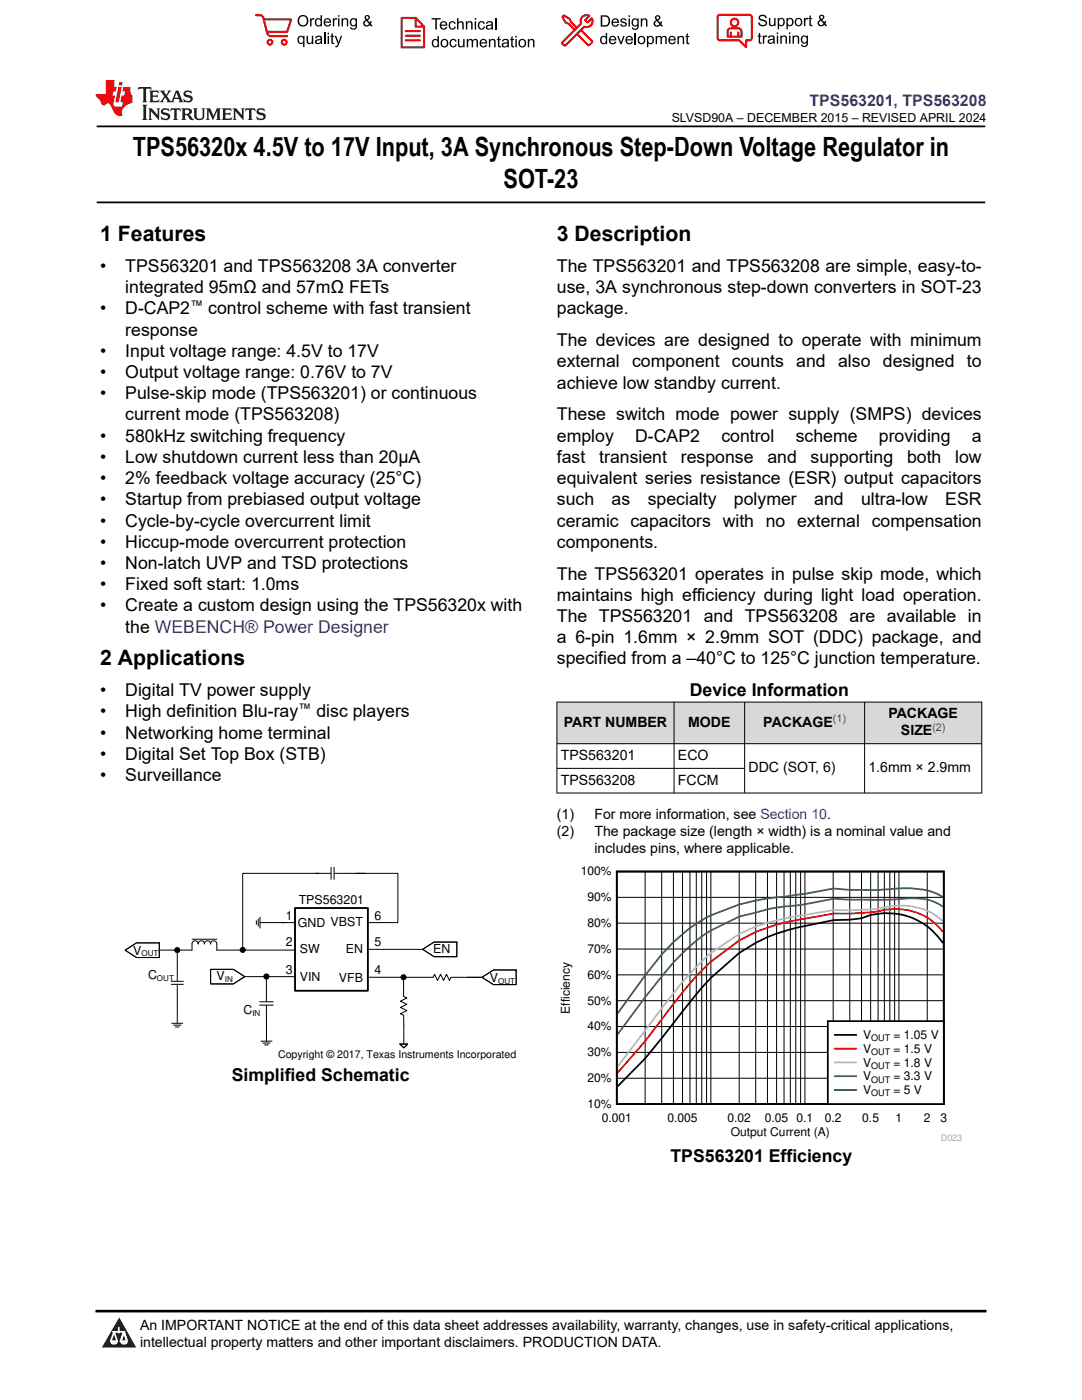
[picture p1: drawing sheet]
<svg xmlns="http://www.w3.org/2000/svg" width="216mm" height="279mm" viewBox="0 0 216 279" stroke-linecap="round" stroke-linejoin="round" font-family="sans-serif">
<path d="M19.3 25.2h177.3M19.3 40.4h177.3" fill="none" stroke="#000" stroke-width=".35"/>
<g fill="#d8d8d8">
<path d="M111.1 140.1h84.8v8.3h-84.8z" fill-rule="evenodd"/>
<path d="M111.2 140.2h23.2v8.2h-23.2z" fill-rule="evenodd"/>
<path d="M134.6 140.2h13.9v8.2h-13.9z" fill-rule="evenodd"/>
<path d="M148.6 140.2h23.9v8.2h-23.9z" fill-rule="evenodd"/>
<path d="M172.6 140.2h23.2v8.2h-23.2z" fill-rule="evenodd"/>
</g>
<g fill="none" stroke="#000" stroke-width=".2">
<path d="M111.1 140.1h84.9M111.1 148.4h84.9M111.1 153.3h37.5M111.1 158.3h84.9M111.1 140.1v18.2M134.5 140.1v18.2M148.6 140.1v18.2M172.5 140.1v18.2M195.9 140.1v18.2M69.9 174.3h3M35.4 189.6h2.9M43.3 189.6h15.6"/>
<path d="M48.8 194.9h10.1M58.9 181.2h14.5v16.5h-14.5zM80.5 198.9l.7 .3-1.3 .6 1.3 .6-1.3 .7 1.3 .6-1.3 .6 .6 .3M96.2 195l-6.2 .1-.3 .6-.6-1.3-.6 1.3-.6-1.3-.6 1.3-.6-1.3-.3 .7"/>
</g>
<path d="M58.9 181.2h14.5v16.5h-14.5z" fill="none" stroke="#000" stroke-width=".35"/>
<path d="M79.8 208.4h1.5l-.7 .7z" fill="#fff"/>
<g fill="none" stroke="#000" stroke-width=".2">
<path d="M62.9 174.3h3.2M63.6 174.3h-15.2v15.3M66.1 173.1v2.4M66.7 173.1v2.4M66.8 174.3h3.1M71 174.3h8.4v9.8h-5.9M31.9 189.6h3.5v6.1M34.2 196.4h2.4M34.2 195.8h2.4M35.4 196.4v7.7M38.3 189.6v-1.2a.62 .62 0 0 1 .6-.6 .62 .62 0 0 1 .7 .6 .62 .62 0 0 1 .6-.6 .62 .62 0 0 1 .6 .6 .62 .62 0 0 1 .6-.6 .62 .62 0 0 1 .6 .6 .62 .62 0 0 1 .6-.6 .62 .62 0 0 1 .7 .6v1.2M51.2 183.8v.7"/>
<path d="M51.5 183.4v1.5M51.8 199.9h2.7M51.9 183v2.2M51.9 184.1h7M53.2 194.9v4.9M73.5 195h12.9M73.5 189.5h10.8M80.5 195v3.9M93.2 195h3M34.3 204.2h2.2M34.6 204.6h1.5M35 205h.7"/>
<path d="M51.8 200.6h2.7M52.1 207.8h2.2M52.4 208.2h1.5M52.8 208.5h.7M53.2 200.6v7.2M79.8 208.4h1.5l-.7 .7zM80.5 202.6l.1 5.8"/>
</g>
<g fill="#000">
<circle cx="35.4" cy="189.6" r=".61"/>
<circle cx="48.4" cy="189.6" r=".61"/>
<circle cx="53.2" cy="194.9" r=".61"/>
<circle cx="80.5" cy="195" r=".61"/>
</g>
<path d="M25 189.6l2.2-1.4h4.6v2.9h-4.6z" fill-rule="evenodd" fill="#fff"/>
<path d="M25 189.6l2.2-1.4h4.6v2.9h-4.6z" fill="none" stroke="#000" stroke-width=".2"/>
<path d="M96.2 195l2.3-1.4h4.5v2.9h-4.5z" fill-rule="evenodd" fill="#fff"/>
<path d="M96.2 195l2.3-1.4h4.5v2.9h-4.5z" fill="none" stroke="#000" stroke-width=".2"/>
<path d="M84.3 189.5l2.3-1.5h4.6v2.9h-4.6z" fill-rule="evenodd" fill="#fff"/>
<path d="M84.3 189.5l2.3-1.5h4.6v2.9h-4.6z" fill="none" stroke="#000" stroke-width=".2"/>
<path d="M42 193.5h4.6l2.2 1.4-2.2 1.5h-4.6z" fill-rule="evenodd" fill="#fff"/>
<path d="M38.3 187.4h5M42 193.5h4.6l2.2 1.4-2.2 1.5h-4.6z" fill="none" stroke="#000" stroke-width=".2"/>
<path d="M111.9 173h80.1v54.7h-80.1z" fill-rule="evenodd" fill="#fff"/>
<path d="M123.1 173.9h65.2v46.4h-65.2zM188.1 188.2a13.3 13.3 0 0 0-14.4-5.6l-1.8 .7-2.3 .2-3.3 .1-5.7 1.2a34.5 34.5 0 0 0-13.1 5.4l-5.7 5-1.8 1.9-11.3 14.2-5.5 5.5" fill="none" stroke="#000" stroke-width=".35"/>
<g fill="none" stroke="#000" stroke-width=".2">
<path d="M123.1 179.1h65.2M128.7 173.9v46.4M132 173.9v46.4M134.4 173.9v46.4M136.2 173.9v46.4M137.7 173.9v46.4M138.9 173.9v46.4M140 173.9v46.4M141 173.9v46.4M141.8 173.9v46.4M147.5 173.9v46.4M150.8 173.9v46.4"/>
<path d="M153.1 173.9v46.4M155 173.9v46.4M156.4 173.9v46.4M157.7 173.9v46.4M158.8 173.9v46.4M159.8 173.9v46.4M160.6 173.9v46.4M166.3 173.9v46.4M169.6 173.9v46.4M171.9 173.9v46.4M173.7 173.9v46.4M175.2 173.9v46.4"/>
<path d="M176.5 173.9v46.4M177.6 173.9v46.4M178.5 173.9v46.4M179.4 173.9v46.4M185 173.9v46.4M123.1 199.7h65.2M123.1 194.6h65.2M123.1 189.4h65.2M123.1 184.2h65.2M123.1 215.2h65.2M123.1 210h65.2M123.1 204.9h65.2"/>
</g>
<path d="M188.1 186a11.4 11.4 0 0 0-10.6-4.5l-1.1 .1a34 34 0 0 1-10.1 .7l-5.7 1a37.5 37.5 0 0 0-13.1 4.4l-5.7 4.2-1.8 1.8a78.3 78.3 0 0 0-8 9.8l-3.3 4.3-5.5 6.3" fill="none" stroke="#f00" stroke-width=".35"/>
<path d="M188.1 183.9a11.9 11.9 0 0 0-10.6-3l-1.1 .2a34.2 34.2 0 0 1-6.8 .6l-3.3-.1-5.7 1a43 43 0 0 0-13.1 3.8l-5.7 3.8-2.9 2.8a74.9 74.9 0 0 0-6.9 8.2l-8.8 11.7" fill="none" stroke="#b8b8b8" stroke-width=".35"/>
<path d="M188.1 181a10.1 10.1 0 0 0-7.3-1.7 102.2 102.2 0 0 1-14.5 .1l-5.7 1.1-2.9 .3a29.7 29.7 0 0 0-6.9 1.3l-3.3 .8-5.7 2.8-1.8 1.2a39.9 39.9 0 0 0-8 8l-3.3 4.1-5.5 7.4" fill="none" stroke="#295c75" stroke-width=".35"/>
<path d="M188.1 179.1a12.4 12.4 0 0 0-7.3-1.8h-1.5a57.2 57.2 0 0 1-13 0l-5.7 1.1-4.2 .6a39.3 39.3 0 0 0-16.4 4.7 38.3 38.3 0 0 0-11.3 11l-5.5 7.5" fill="none" stroke="#286b48" stroke-width=".35"/>
<path d="M165.2 203.8h23.1v16.5h-23.1z" fill-rule="evenodd" fill="#fff"/>
<path d="M165.2 203.8h23.1v16.5h-23.1zM166.6 206.5h4.2" fill="none" stroke="#000" stroke-width=".35"/>
<path d="M166.6 209.3h4.2" fill="none" stroke="#f00" stroke-width=".35"/>
<path d="M166.6 212h4.2" fill="none" stroke="#b8b8b8" stroke-width=".35"/>
<path d="M166.6 214.8h4.2" fill="none" stroke="#295c75" stroke-width=".35"/>
<path d="M166.6 217.5h4.2" fill="none" stroke="#286b48" stroke-width=".35"/>
<path d="M0 0h215.9v23.8h-215.9z" fill-rule="evenodd" fill="#fff"/>
<path d="M27.7 17.4l-.2 .6 .5-.3h.6v.1v2.2l-.2 .4h1l-.2-.4v-2.2v-.1h.5l.5 .3-.1-.6zM29.8 18.1l.2 .4v1.5l-.2 .4h1.9l.1-.6a1.08 1.08 0 0 1-1.3 .2v-.7h.6l.4 .2v-.6l-.4 .2h-.6v-.6l.2-.1a1 1 0 0 1 1 .2l-.1-.5zM31.8 18.1l1 1.1-1 1.2h.9l-.2-.2 .4-.7 .5 .7-.2 .2h1.6l-.2-.2 .1-.4h1l.1 .4-.1 .2h.9l-.2-.3-.8-2h-.5l-1 2.2-.8-1.1 .9-1.1h-.8l.2 .2-.5 .7-.3-.7 .1-.2zM35.2 18.5l.4 1h-.8zM36.8 18.2a.65 .65 0 0 0-.2 .7 .65 .65 0 0 0 .6 .5l.7 .2 .1 .2a.79 .79 0 0 1-.7 .4 .79 .79 0 0 1-.7-.5l.1 .7 .2-.1a.93 .93 0 0 0 1.1 .1 .93 .93 0 0 0 .4-1 1.46 1.46 0 0 0-1.2-.6l-.1-.3a1.09 1.09 0 0 1 1.2 .2l-.2-.6-.1 .1-.6-.2zM28.4 20.9l.2 .4v2.3l-.2 .3h1l-.2-.3v-2.3l.2-.4zM29.6 21.6l.2 .4v1.6l-.2 .3h.8l-.3-.3v-1.4l1.7 1.8v-2l.2-.4h-.8l.2 .2 .1 1.1-1.2-1.3zM32.3 21.8a.65 .65 0 0 0-.2 .7 .65 .65 0 0 0 .7 .4l.6 .2 .1 .2a.79 .79 0 0 1-.7 .4 .79 .79 0 0 1-.7-.5l.1 .7 .2-.1a.93 .93 0 0 0 1.1 .1 .93 .93 0 0 0 .4-.9 1.46 1.46 0 0 0-1.2-.6l-.1-.4a1.09 1.09 0 0 1 1.2 .2l-.2-.6-.1 .1-.6-.1zM34.1 21.6l-.1 .7a.63 .63 0 0 1 .7-.4l.1 1.7-.3 .3h1l-.2-.3v-1.7a.66 .66 0 0 1 .8 .4l-.1-.7zM36.2 21.6l.2 .4v1.6l-.2 .3h.9l-.2-.2v-.7h.5l.1 .2a.79 .79 0 0 0 1.2 .6l-1-.9a.61 .61 0 0 0 .6-.6 .61 .61 0 0 0-.5-.6zM36.9 21.9h.2a.47 .47 0 0 1 .5 .1 .47 .47 0 0 1 .1 .5l-.2 .2h-.6zM38.5 21.6l.2 .2a2.27 2.27 0 0 0 .4 2 1.04 1.04 0 0 0 1.7-.7v-1.3l.2-.2h-.8l.2 .4v1.1a.6 .6 0 0 1-.6 .6 .6 .6 0 0 1-.6-.6v-1.1l.3-.4zM41.1 21.6l.2 .4v1.6l-.2 .3h.7l-.2-.3v-1.5l.9 1.9 .8-1.9v1.5l-.2 .3h1l-.3-.3v-1.6l.3-.4h-.8l-.7 1.5-.7-1.5zM44.3 21.6l.2 .4v1.6l-.2 .3h1.9l.1-.5a1.09 1.09 0 0 1-1.3 .1v-.6h.6l.4 .1v-.6l-.4 .2h-.6v-.6l.2-.1a1.01 1.01 0 0 1 1 .3l-.1-.6zM46.4 21.6l.3 .4v1.6l-.3 .3h.8l-.2-.3v-1.4l1.6 1.8v-2l.2-.4h-.7l.2 .2v1.1l-1.2-1.3zM49 21.6l-.1 .7a.63 .63 0 0 1 .8-.4v1.7l-.3 .3h1l-.2-.3v-1.7a.66 .66 0 0 1 .8 .4l-.1-.7zM51.4 21.8a.65 .65 0 0 0-.2 .7 .65 .65 0 0 0 .6 .4l.6 .2 .2 .2a.79 .79 0 0 1-.8 .4 .79 .79 0 0 1-.6-.5l.1 .7 .2-.1a.93 .93 0 0 0 1 .1 .93 .93 0 0 0 .5-.9 1.46 1.46 0 0 0-1.3-.6l-.1-.4a1.09 1.09 0 0 1 1.3 .2l-.2-.6-.2 .1-.5-.1z" fill="#231f20"/>
<path d="M21.1 16v2.8h-2.1l.1 .3 .9 1a.95 .95 0 0 0 .9 .9 .59 .59 0 0 1 .6-.4 .59 .59 0 0 1 .5 .4l.4 .8a1.59 1.59 0 0 0 2.1 1.3 1.61 1.61 0 0 1 1-2.2l1-.4-.1-1.5a1.59 1.59 0 0 1-.4-1.6h-1.4l-.2 .9h.5l-.1 .8h-.5l-.2 1v.2l.4 .1-.2 .9h-.6a.73 .73 0 0 1-1.1-.7l.3-1.5h-.5l.2-.8h.5l.2-.9h-.5v-1.4zM23.6 17.4l-.6 3h.7l.6-3zM23.8 16.4l-.1 .7h.7l.1-.7z" fill="#ed1c24"/>
<g fill="#000">
<path d="M59.4 4.2a1.12 1.12 0 0 1 2.2 0 1.12 1.12 0 0 1-2.2 0zM59.9 3.5a.89 .89 0 0 0-.1 1.1 .89 .89 0 0 0 1.1 .4 .88 .88 0 0 0 .3-1.3 .88 .88 0 0 0-1.3-.2z" fill-rule="evenodd"/>
<path d="M59.5 7.3l.5-.2 .5 .3v-.3h.3v2.3h-.3v-.8a.74 .74 0 0 1-1 0 .74 .74 0 0 1-.1-1zM59.8 7.5a.57 .57 0 0 0-.2 .7 .57 .57 0 0 0 .8 .2 .57 .57 0 0 0 .1-.7 .57 .57 0 0 0-.7-.2z" fill-rule="evenodd"/>
<path d="M61.9 3.6h.2v.3l.2-.2 .3-.1 .2 .1-.1 .3a.36 .36 0 0 0-.5 0 .36 .36 0 0 0 0 .4v.9h-.3z" fill-rule="evenodd"/>
<path d="M61.2 7.1h.3v.9a.41 .41 0 0 0 .4 .6 .41 .41 0 0 0 .3-.6v-.9h.3v1.7h-.2v-.3a.58 .58 0 0 1-.7 .3 .58 .58 0 0 1-.4-.6z" fill-rule="evenodd"/>
<path d="M63 3.8l.5-.2 .5 .2v-.8h.2v2.3h-.2v-.2a.75 .75 0 0 1-1-.1 .75 .75 0 0 1-.1-1zM63.2 4a.57 .57 0 0 0-.1 .7 .57 .57 0 0 0 .8 .2 .57 .57 0 0 0 .1-.7 .57 .57 0 0 0-.8-.2z" fill-rule="evenodd"/>
<path d="M63 7.3a.74 .74 0 0 1 1-.1 .74 .74 0 0 1 .3 .9v.7h-.3v-.2a.57 .57 0 0 1-.8 .2 .57 .57 0 0 1-.2-.8l1-.3a.41 .41 0 0 0-.4-.4 .41 .41 0 0 0-.4 .4l-.3-.1zM63.2 8.2a.35 .35 0 0 0 .2 .5 .35 .35 0 0 0 .5-.3l.1-.4z" fill-rule="evenodd"/>
<path d="M65.4 6.5h.3v.3h-.3zM65.4 7.1h.3v1.7h-.3z" fill-rule="evenodd"/>
<path d="M64.8 3.8a.76 .76 0 0 1 .9-.1 .76 .76 0 0 1 .4 .8h-1.2a.47 .47 0 0 0 .3 .6 .47 .47 0 0 0 .6-.4l.3 .1a.82 .82 0 0 1-1.3 .3 .82 .82 0 0 1 0-1.3zM65 4l-.1 .3h.9l-.3-.4z" fill-rule="evenodd"/>
<path d="M66.4 3.6h.3v.3l.1-.2 .4-.1 .1 .1-.1 .3a.36 .36 0 0 0-.4 0 .36 .36 0 0 0-.1 .4v.9h-.3z" fill-rule="evenodd"/>
<path d="M66.1 6.7l.3-.1v.5h.3v.3h-.3v.9l.1 .2h.2v.3a.41 .41 0 0 1-.4-.1 .41 .41 0 0 1-.2-.4v-.9h-.2v-.3h.2z" fill-rule="evenodd"/>
<path d="M66.8 7.1h.3l.4 1.4 .5-1.4h.3l-.6 1.7a.57 .57 0 0 1-.8 .6v-.3a.37 .37 0 0 0 .5-.3z" fill-rule="evenodd"/>
<path d="M67.5 3h.2v.3h-.2zM67.5 3.6h.2v1.7h-.2z" fill-rule="evenodd"/>
<path d="M68.2 3.6h.2v.3a.58 .58 0 0 1 .7-.3 .58 .58 0 0 1 .4 .7v1h-.3v-1a.4 .4 0 0 0-.4-.5 .4 .4 0 0 0-.4 .6v.9h-.2z" fill-rule="evenodd"/>
<path d="M70 3.8l.5-.2 .5 .2v-.2h.2v1.5a.71 .71 0 0 1-.5 .8 .71 .71 0 0 1-.8-.5h.2a.46 .46 0 0 0 .6 .3 .46 .46 0 0 0 .3-.6 .78 .78 0 0 1-1.1-.2 .78 .78 0 0 1 .1-1.1zM70.2 4a.53 .53 0 0 0-.1 .8 .53 .53 0 0 0 .8 0 .54 .54 0 0 0 0-.7 .54 .54 0 0 0-.7-.1z" fill-rule="evenodd"/>
<path d="M72.9 3.1a.53 .53 0 0 1 .8 .1 .53 .53 0 0 1-.3 .8l.4 .5 .1-.3 .3 .1-.2 .5 .3 .3-.2 .2-.3-.3a.71 .71 0 0 1-1.2 .1 .71 .71 0 0 1 .4-1.1l-.3-.5zM73 3.5a.3 .3 0 0 0 .6 0 .3 .3 0 0 0-.6 0zM72.9 4.3a.45 .45 0 0 0 0 .7 .45 .45 0 0 0 .7-.2l-.5-.6z" fill-rule="evenodd"/>
<path d="M86.1 3.6h1.8v.3h-.7v2h-.3v-2h-.8z" fill-rule="evenodd"/>
<path d="M86.3 8l.5-.2 .5 .2v-.8h.3v2.2h-.3v-.2a.76 .76 0 0 1-1 0 .76 .76 0 0 1-.1-1zM86.6 8.1a.58 .58 0 0 0-.2 .8 .58 .58 0 0 0 .8 .2 .58 .58 0 0 0 .1-.8 .58 .58 0 0 0-.7-.2z" fill-rule="evenodd"/>
<path d="M88.2 7.9a.81 .81 0 0 1 1.1 .2 .81 .81 0 0 1-.2 1.1 .81 .81 0 0 1-1.1-.1l-.1-.8zM88.3 8.1a.57 .57 0 0 0 0 .9 .57 .57 0 0 0 .8 0 .57 .57 0 0 0 0-.8 .57 .57 0 0 0-.8-.1z" fill-rule="evenodd"/>
<path d="M88 4.4a.77 .77 0 0 1 .9-.1 .77 .77 0 0 1 .4 .8h-1.3a.48 .48 0 0 0 .4 .6 .48 .48 0 0 0 .6-.3h.3a.83 .83 0 0 1-1.3 .4 .83 .83 0 0 1 0-1.4zM88.2 4.6l-.2 .3h1l-.3-.4z" fill-rule="evenodd"/>
<path d="M89.7 4.4a.7 .7 0 0 1 1.2 .3l-.2 .1a.45 .45 0 0 0-.6-.3 .45 .45 0 0 0-.3 .6 .45 .45 0 0 0 .3 .6 .45 .45 0 0 0 .6-.4h.3a.76 .76 0 0 1-1.1 .6 .76 .76 0 0 1-.3-1.1z" fill-rule="evenodd"/>
<path d="M89.9 8a.7 .7 0 0 1 1.2 .3h-.3a.45 .45 0 0 0-.5-.3 .45 .45 0 0 0-.3 .6 .45 .45 0 0 0 .3 .6 .45 .45 0 0 0 .6-.4l.2 .1a.76 .76 0 0 1-1 .5 .76 .76 0 0 1-.4-1.1z" fill-rule="evenodd"/>
<path d="M91.2 3.6h.3v.8a.59 .59 0 0 1 .7-.2 .59 .59 0 0 1 .3 .7v1h-.2v-1a.4 .4 0 0 0-.5-.4 .4 .4 0 0 0-.3 .5v.9h-.3z" fill-rule="evenodd"/>
<path d="M91.4 7.8h.2v.9a.41 .41 0 0 0 .5 .5 .41 .41 0 0 0 .3-.5v-.9h.3v1.6h-.3v-.2a.58 .58 0 0 1-.7 .3 .58 .58 0 0 1-.3-.7z" fill-rule="evenodd"/>
<path d="M93 4.2h.2v.3a.59 .59 0 0 1 .7-.3 .59 .59 0 0 1 .4 .7v1h-.3v-1a.41 .41 0 0 0-.4-.5 .41 .41 0 0 0-.4 .6v.9h-.2z" fill-rule="evenodd"/>
<path d="M93.1 7.8h.3v.2a.56 .56 0 0 1 1 0 .54 .54 0 0 1 .6-.2 .54 .54 0 0 1 .4 .5v1.1h-.3v-1a.34 .34 0 0 0-.3-.4 .34 .34 0 0 0-.4 .3v1.1h-.3v-1a.38 .38 0 0 0-.5-.4 .38 .38 0 0 0-.2 .6v.8h-.3z" fill-rule="evenodd"/>
<path d="M94.7 3.6h.3v.3h-.3zM94.7 4.2h.3v1.7h-.3z" fill-rule="evenodd"/>
<path d="M95.5 4.4a.7 .7 0 0 1 1.3 .3l-.3 .1a.45 .45 0 0 0-.6-.3 .45 .45 0 0 0-.3 .6 .45 .45 0 0 0 .3 .6 .45 .45 0 0 0 .6-.4h.3a.76 .76 0 0 1-1.1 .6 .76 .76 0 0 1-.3-1.1z" fill-rule="evenodd"/>
<path d="M95.9 8a.77 .77 0 0 1 .9-.2 .77 .77 0 0 1 .4 .9h-1.2a.48 .48 0 0 0 .3 .5 .48 .48 0 0 0 .6-.3h.3a.83 .83 0 0 1-1.3 .4 .83 .83 0 0 1 0-1.3zM96.1 8.1l-.1 .4h.9l-.2-.5z" fill-rule="evenodd"/>
<path d="M97.5 7.8h.3v.2a.59 .59 0 0 1 .7-.2 .59 .59 0 0 1 .4 .6v1h-.3v-1a.41 .41 0 0 0-.5-.4 .41 .41 0 0 0-.3 .5v.9h-.3z" fill-rule="evenodd"/>
<path d="M97.1 4.4a.74 .74 0 0 1 1-.1 .74 .74 0 0 1 .3 .9v.7h-.3v-.2a.59 .59 0 0 1-.8 .2 .59 .59 0 0 1-.3-.8l1.1-.3a.42 .42 0 0 0-.4-.4 .42 .42 0 0 0-.5 .4l-.2-.1zM97.3 5.3a.36 .36 0 0 0 .2 .5 .36 .36 0 0 0 .5-.2l.1-.5z" fill-rule="evenodd"/>
<path d="M99.4 7.4l.2-.2v.6h.3v.2h-.3v1l.1 .2h.2l.1 .2a.41 .41 0 0 1-.5 0 .41 .41 0 0 1-.1-.4v-1h-.2v-.2h.2z" fill-rule="evenodd"/>
<path d="M100.3 8a.74 .74 0 0 1 .9-.2 .74 .74 0 0 1 .3 .9l.1 .7h-.3v-.2a.59 .59 0 0 1-.8 .3 .59 .59 0 0 1-.3-.8l1-.3a.42 .42 0 0 0-.3-.4 .42 .42 0 0 0-.5 .3h-.3zM100.5 8.8a.36 .36 0 0 0 .1 .5 .36 .36 0 0 0 .5-.2l.2-.5z" fill-rule="evenodd"/>
<path d="M102 7.4l.3-.2v.6h.3v.2h-.3v1l.1 .2h.2v.2a.41 .41 0 0 1-.5 0 .41 .41 0 0 1-.1-.4v-1h-.2v-.2h.2z" fill-rule="evenodd"/>
<path d="M102.8 7.2h.3v.3h-.3zM102.8 7.8h.3v1.6h-.3z" fill-rule="evenodd"/>
<path d="M103.7 7.9a.81 .81 0 0 1 1.1 .2 .81 .81 0 0 1-.1 1.1 .81 .81 0 0 1-1.2-.1v-.8zM103.9 8.1a.57 .57 0 0 0-.1 .9 .57 .57 0 0 0 .8 0 .57 .57 0 0 0 0-.8 .57 .57 0 0 0-.7-.1z" fill-rule="evenodd"/>
<path d="M105.3 7.8h.3v.2a.59 .59 0 0 1 .7-.2 .59 .59 0 0 1 .4 .6v1h-.3v-1a.41 .41 0 0 0-.5-.4 .41 .41 0 0 0-.3 .5v.9h-.3z" fill-rule="evenodd"/>
<path d="M119.9 3.1h.7a1.12 1.12 0 0 1 1.1 1.1 1.12 1.12 0 0 1-1 1.1h-.8zM120.2 3.3v1.7h.4a.86 .86 0 0 0 .8-.8 .86 .86 0 0 0-.8-.9z" fill-rule="evenodd"/>
<path d="M119.9 7.4l.5-.3 .5 .3v-.8h.2v2.2h-.2v-.2a.75 .75 0 0 1-1 0 .75 .75 0 0 1-.1-1zM120.1 7.5a.57 .57 0 0 0-.1 .8 .57 .57 0 0 0 .8 .2 .57 .57 0 0 0 .1-.8 .57 .57 0 0 0-.8-.2z" fill-rule="evenodd"/>
<path d="M121.7 7.4a.76 .76 0 0 1 .9-.2 .76 .76 0 0 1 .4 .9h-1.2a.47 .47 0 0 0 .3 .5 .47 .47 0 0 0 .6-.3h.3a.82 .82 0 0 1-1.3 .4 .82 .82 0 0 1 0-1.3zM121.9 7.5l-.1 .3h.9l-.3-.4z" fill-rule="evenodd"/>
<path d="M122.2 3.9a.76 .76 0 0 1 .9-.2 .76 .76 0 0 1 .4 .9h-1.2a.47 .47 0 0 0 .4 .5 .47 .47 0 0 0 .5-.3h.3a.82 .82 0 0 1-1.3 .4 .82 .82 0 0 1 0-1.3zM122.5 4l-.2 .3h.9l-.2-.4z" fill-rule="evenodd"/>
<path d="M123.9 3.8a.71 .71 0 0 1 1.1 .3h-.2a.32 .32 0 0 0-.4-.3 .32 .32 0 0 0-.3 .4h.1a.75 .75 0 0 1 .9 .8 .72 .72 0 0 1-.7 .3 .72 .72 0 0 1-.7-.5h.3a.36 .36 0 0 0 .4 .4 .36 .36 0 0 0 .3-.5 .8 .8 0 0 1-.9-.7z" fill-rule="evenodd"/>
<path d="M123.2 7.2h.3l.4 1.3 .5-1.3h.3l-.7 1.6h-.2z" fill-rule="evenodd"/>
<path d="M125.4 3.1h.3v.3h-.3zM125.4 3.7h.3v1.6h-.3z" fill-rule="evenodd"/>
<path d="M125 7.4a.76 .76 0 0 1 .9-.2 .76 .76 0 0 1 .4 .9h-1.2a.47 .47 0 0 0 .3 .5 .47 .47 0 0 0 .6-.3h.3a.82 .82 0 0 1-1.3 .4 .82 .82 0 0 1 0-1.3zM125.2 7.5l-.1 .3h.9l-.2-.4z" fill-rule="evenodd"/>
<path d="M126.2 3.9l.5-.3 .5 .3v-.2h.2v1.4a.71 .71 0 0 1-.5 .8 .71 .71 0 0 1-.8-.5l.2 .1a.46 .46 0 0 0 .6 .2 .46 .46 0 0 0 .3-.6 .78 .78 0 0 1-1.1-.1 .78 .78 0 0 1 .1-1.1zM126.4 4a.53 .53 0 0 0-.1 .8 .53 .53 0 0 0 .8 0 .54 .54 0 0 0 0-.7 .54 .54 0 0 0-.7-.1z" fill-rule="evenodd"/>
<path d="M127.5 7.3a.8 .8 0 0 1 1.1 .2 .8 .8 0 0 1-.1 1.1 .8 .8 0 0 1-1.2-.1v-.8zM127.7 7.5a.56 .56 0 0 0-.1 .9 .56 .56 0 0 0 .8-.1 .56 .56 0 0 0 0-.7 .56 .56 0 0 0-.7-.1z" fill-rule="evenodd"/>
<path d="M127.9 3.7h.2v.2a.58 .58 0 0 1 .7-.2 .58 .58 0 0 1 .4 .6v1h-.3v-1a.4 .4 0 0 0-.4-.4 .4 .4 0 0 0-.4 .5v.9h-.2z" fill-rule="evenodd"/>
<path d="M129.1 7.2h.2v.2a.72 .72 0 0 1 1-.1 .72 .72 0 0 1 .2 1 .64 .64 0 0 1-.5 .5 .64 .64 0 0 1-.6-.2v.8h-.3zM129.5 7.5a.56 .56 0 0 0-.2 .8 .56 .56 0 0 0 .8 .2 .56 .56 0 0 0 .1-.8 .56 .56 0 0 0-.7-.2z" fill-rule="evenodd"/>
<path d="M130.8 7.2h.3v.2a.55 .55 0 0 1 .9 0 .53 .53 0 0 1 .6-.3 .53 .53 0 0 1 .4 .6v1.1h-.2v-1a.34 .34 0 0 0-.3-.4 .34 .34 0 0 0-.4 .3v1.1h-.3v-1a.37 .37 0 0 0-.5-.4 .37 .37 0 0 0-.2 .6v.8h-.3z" fill-rule="evenodd"/>
<path d="M130.8 3.2a.53 .53 0 0 1 .9 .1 .53 .53 0 0 1-.4 .8l.4 .5 .2-.4 .2 .1-.2 .5 .4 .3-.2 .3-.3-.4a.71 .71 0 0 1-1.2 .1 .71 .71 0 0 1 .3-1.1l-.2-.5zM130.9 3.6a.3 .3 0 0 0 .6 0 .3 .3 0 0 0-.6 0zM130.9 4.3a.45 .45 0 0 0 0 .7 .45 .45 0 0 0 .7-.2l-.5-.6z" fill-rule="evenodd"/>
<path d="M133.6 7.4a.76 .76 0 0 1 .9-.2 .76 .76 0 0 1 .3 .9h-1.2a.47 .47 0 0 0 .4 .5 .47 .47 0 0 0 .6-.3h.2a.82 .82 0 0 1-1.2 .4 .82 .82 0 0 1 0-1.3zM133.8 7.5l-.2 .3h1l-.3-.4z" fill-rule="evenodd"/>
<path d="M135.2 7.2h.2v.2a.58 .58 0 0 1 .7-.2 .58 .58 0 0 1 .4 .6v1h-.3v-1a.4 .4 0 0 0-.4-.4 .4 .4 0 0 0-.3 .5v.9h-.3z" fill-rule="evenodd"/>
<path d="M137 6.8l.3-.2v.6h.2v.2h-.2v1v.2h.2l.1 .2a.41 .41 0 0 1-.5 0 .41 .41 0 0 1-.1-.5v-.9h-.2v-.2h.2z" fill-rule="evenodd"/>
<path d="M151.6 3.1a.88 .88 0 0 1 1.4 .5h-.3a.49 .49 0 0 0-.5-.5 .49 .49 0 0 0-.5 .6l.1 .1a1.06 1.06 0 0 1 1.2 1 .95 .95 0 0 1-.9 .4 .95 .95 0 0 1-.8-.7h.3a.58 .58 0 0 0 .6 .5 .58 .58 0 0 0 .5-.6l-.2-.1a.95 .95 0 0 1-1.1-.9z" fill-rule="evenodd"/>
<path d="M151.4 6.7l.3-.2v.6h.2v.2h-.2v1v.2h.2l.1 .2a.41 .41 0 0 1-.5 0 .41 .41 0 0 1-.1-.5v-.9h-.2v-.2h.2z" fill-rule="evenodd"/>
<path d="M152.2 7.1h.3v.2l.1-.2h.4h.1l-.1 .3a.36 .36 0 0 0-.4 0 .36 .36 0 0 0-.1 .5v.8h-.3z" fill-rule="evenodd"/>
<path d="M153.3 7.3a.74 .74 0 0 1 1-.2 .74 .74 0 0 1 .3 .9l.1 .7h-.3l-.1-.2a.57 .57 0 0 1-.8 .3 .57 .57 0 0 1-.1-.9l.9-.2a.41 .41 0 0 0-.4-.4 .41 .41 0 0 0-.4 .3h-.3zM153.5 8.1a.35 .35 0 0 0 .2 .5 .35 .35 0 0 0 .5-.2l.1-.5z" fill-rule="evenodd"/>
<path d="M153.4 3.6h.3v.9a.41 .41 0 0 0 .4 .5 .41 .41 0 0 0 .4-.5v-.9h.2v1.6h-.2v-.2a.58 .58 0 0 1-.7 .2 .58 .58 0 0 1-.4-.6z" fill-rule="evenodd"/>
<path d="M155 6.5h.3v.3h-.3zM155 7.1h.3v1.6h-.3z" fill-rule="evenodd"/>
<path d="M155.2 3.6h.2v.2a.72 .72 0 0 1 1-.1 .72 .72 0 0 1 .2 1 .64 .64 0 0 1-.5 .5 .64 .64 0 0 1-.6-.2v.8h-.3zM155.6 3.9a.56 .56 0 0 0-.2 .8 .56 .56 0 0 0 .8 .2 .56 .56 0 0 0 .1-.8 .56 .56 0 0 0-.7-.2z" fill-rule="evenodd"/>
<path d="M155.7 7.1h.3v.2a.58 .58 0 0 1 .7-.2 .58 .58 0 0 1 .3 .6v1h-.3v-1a.4 .4 0 0 0-.4-.4 .4 .4 0 0 0-.3 .5v.9h-.3z" fill-rule="evenodd"/>
<path d="M156.9 3.6h.3v.2a.72 .72 0 0 1 .9-.1 .72 .72 0 0 1 .2 1 .64 .64 0 0 1-.4 .5 .64 .64 0 0 1-.7-.2v.8h-.3zM157.3 3.9a.56 .56 0 0 0-.1 .8 .56 .56 0 0 0 .7 .2 .56 .56 0 0 0 .2-.8 .56 .56 0 0 0-.8-.2z" fill-rule="evenodd"/>
<path d="M157.4 6.5h.3v.3h-.3zM157.4 7.1h.3v1.6h-.3z" fill-rule="evenodd"/>
<path d="M158.1 7.1h.3v.2a.58 .58 0 0 1 .7-.2 .58 .58 0 0 1 .4 .6v1h-.3v-1a.4 .4 0 0 0-.5-.4 .4 .4 0 0 0-.3 .5v.9h-.3z" fill-rule="evenodd"/>
<path d="M158.8 3.7a.8 .8 0 0 1 1.1 .2 .8 .8 0 0 1-.1 1.1 .8 .8 0 0 1-1.1-.1l-.1-.8zM159 3.9a.56 .56 0 0 0-.1 .9 .56 .56 0 0 0 .9 0 .56 .56 0 0 0-.1-.8 .56 .56 0 0 0-.7-.1z" fill-rule="evenodd"/>
<path d="M160 7.3l.5-.2 .5 .2v-.2h.2v1.4a.71 .71 0 0 1-.5 .9 .71 .71 0 0 1-.9-.5h.3a.46 .46 0 0 0 .6 .2 .46 .46 0 0 0 .2-.6 .78 .78 0 0 1-1-.1 .78 .78 0 0 1 .1-1.1zM160.2 7.4a.53 .53 0 0 0-.1 .8 .53 .53 0 0 0 .8 0 .54 .54 0 0 0 0-.7 .54 .54 0 0 0-.7-.1z" fill-rule="evenodd"/>
<path d="M160.4 3.6h.3v.2l.1-.2h.4h.1l-.1 .3a.36 .36 0 0 0-.4 0 .36 .36 0 0 0-.1 .5v.8h-.3z" fill-rule="evenodd"/>
<path d="M161.5 3.2l.3-.2v.6h.3v.2h-.3v1v.2h.3v.2a.41 .41 0 0 1-.5 0 .41 .41 0 0 1-.1-.5v-.9h-.2v-.2h.2z" fill-rule="evenodd"/>
<path d="M163.6 3.1a.53 .53 0 0 1 .8 .1 .53 .53 0 0 1-.3 .8l.4 .5 .1-.3h.3l-.2 .5 .3 .3-.2 .3-.3-.3a.71 .71 0 0 1-1.2 .1 .71 .71 0 0 1 .4-1.2l-.3-.5zM163.7 3.5a.3 .3 0 0 0 .5 0 .3 .3 0 0 0-.5 0zM163.6 4.2a.45 .45 0 0 0 0 .8 .45 .45 0 0 0 .7-.3l-.5-.6z" fill-rule="evenodd"/>
</g>
<path d="M64.8 6.5v2.3M98.9 3.6v2.3M126.8 6.6v2.2" fill="none" stroke="#000" stroke-width=".28"/>
<g fill="none" stroke="#de0000" stroke-width=".42">
<path d="M51.1 3l1 .1a1.4 1.4 0 0 1 .6 1.2l.7 2.5a.95 .95 0 0 0 1.1 .4h2.8M52.7 3.9h5.4l-.8 2.4h-4M80.1 3.6h2.8v1.7h1.7v4.2h-4.5zM81 7.1h2.8M81 6.2h2.8M81 8.1h2.8M82.9 3.6l1.7 1.7M115.1 5.5l-1.3-1.2-.1-.5-1.2-.7-.3 .3 .7 1.1 .5 .2 1.3 1.3M115.9 6l2.2 2.2v.3l-.5 .5h-.3l-2.2-2.2zM115.9 6l.7-.7a1.19 1.19 0 0 0 1.3-.3 1.19 1.19 0 0 0 .2-1.4l-.9 .9-.4-.5 .8-.8a1.19 1.19 0 0 0-1.4 .1 1.19 1.19 0 0 0-.2 1.4l-3.8 3.7v.3l.3 .3h.3l2.3-2.2M143.2 3.2l.4-.2h6l.4 .2v4.4l-.2 .4-.9 .1v1.3l-1.4-1.3h-3.9l-.4-.3zM145.4 5.8l.4-.1h1.6a.61 .61 0 0 1 .6 .6v1h-2.8v-1z"/>
<path d="M145.8 6.5v.8M147.3 6.5v.8"/>
<circle cx="53.9" cy="8.4" r=".49"/>
<circle cx="56.7" cy="8.4" r=".49"/>
<circle cx="146.6" cy="4.5" r=".75"/>
</g>
<path d="M0 261.4h215.9v18h-215.9z" fill-rule="evenodd" fill="#fff"/>
<path d="M23.8 262.9l3.4 6h-6.9z" fill="#231f20"/>
<path d="M22.1 267.7h1.3l-.4 .5h-.3a.55 .55 0 0 1-.6-.5z" fill-rule="evenodd" fill="#fff"/>
<path d="M22.1 267.7h1.3l-.4 .5h-.3a.55 .55 0 0 1-.6-.5z" fill="none" stroke="#231f20" stroke-width=".34"/>
<path d="M22.1 267.7h1.3l-.4 .5h-.5zM22.6 265.8h.1M22.6 265.8h2.3zM23.7 265.9h.1M23.7 264.9v1zM24 267.7h.1" fill="none" stroke="#fff" stroke-width=".34"/>
<path d="M24.7 265.8l-.7 1.9z" fill="#fff"/>
<path d="M24.7 265.8l-.7 1.9z" fill="none" stroke="#fff" stroke-width=".34"/>
<path d="M24.7 265.8l.7 1.9z" fill="#fff"/>
<path d="M22.8 265.8l-.7 1.9zM22.8 265.8l.6 1.9zM24.7 265.8l.7 1.9zM25.3 267.7h.1" fill="none" stroke="#fff" stroke-width=".34"/>
<path d="M24.1 267.7h1.3a.65 .65 0 0 1-.6 .5 .65 .65 0 0 1-.7-.5z" fill-rule="evenodd" fill="#fff"/>
<path d="M24.1 267.7h1.3a.65 .65 0 0 1-.6 .5 .65 .65 0 0 1-.7-.5z" fill="none" stroke="#231f20" stroke-width=".34"/>
<path d="M24 267.7h.1M24.1 267.7h1.3l-.4 .5h-.5z" fill="none" stroke="#fff" stroke-width=".34"/>
<path d="M19 261.7h177.8" fill="none" stroke="#000" stroke-width=".53"/>
<g font-size="5.3">
<text x="26.5" y="31.2">TPS56320x 4.5V to 17V Input, 3A Synchronous Step-Down Voltage Regulator in</text>
<text x="100.5" y="37.5">SOT-23</text>
</g>
<g font-size="4.2">
<text x="20" y="48.1">1 Features</text>
<text x="111.1" y="48.1">3 Description</text>
<text x="20" y="132.8">2 Applications</text>
</g>
<g font-size="3.5">
<text x="20" y="54.3">•</text>
<text x="25" y="54.3">TPS563201 and TPS563208 3A converter</text>
<text x="25" y="58.5">integrated 95mΩ and 57mΩ FETs</text>
<text x="111.1" y="58.5">use, 3A synchronous step-down converters in SOT-23</text>
<text x="111.1" y="54.3">The TPS563201 and TPS563208 are simple, easy-to-</text>
<text x="20" y="62.8">•</text>
<text x="25" y="62.8">D-CAP2</text>
<text x="41.6" y="62.8">control scheme with fast transient</text>
<text x="111.1" y="62.8">package.</text>
<text x="20" y="71.2">•</text>
<text x="25" y="67">response</text>
<text x="25" y="71.2">Input voltage range: 4.5V to 17V</text>
<text x="111.1" y="69.1">The devices are designed to operate with minimum</text>
<text x="20" y="75.5">•</text>
<text x="25" y="75.5">Output voltage range: 0.76V to 7V</text>
<text x="111.1" y="77.6">achieve low standby current.</text>
<text x="111.1" y="73.3">external component counts and also designed to</text>
<text x="20" y="79.7">•</text>
<text x="25" y="79.7">Pulse-skip mode (TPS563201) or continuous</text>
<text x="25" y="83.9">current mode (TPS563208)</text>
<text x="111.1" y="83.9">These switch mode power supply (SMPS) devices</text>
<text x="20" y="88.2">•</text>
<text x="25" y="88.2">580kHz switching frequency</text>
<text x="111.1" y="88.2">employ</text>
<text x="126.7" y="88.2">D-CAP2</text>
<text x="143.9" y="88.2">control</text>
<text x="158.8" y="88.2">scheme</text>
<text x="175.4" y="88.2">providing</text>
<text x="193.9" y="88.2">a</text>
<text x="20" y="92.4">•</text>
<text x="25" y="92.4">Low shutdown current less than 20µA</text>
<text x="111.1" y="92.4">fast</text>
<text x="119.6" y="92.4">transient</text>
<text x="135.9" y="92.4">response</text>
<text x="153.1" y="92.4">and</text>
<text x="161.8" y="92.4">supporting</text>
<text x="181" y="92.4">both</text>
<text x="190.6" y="92.4">low</text>
<text x="20" y="96.6">•</text>
<text x="20" y="100.9">•</text>
<text x="25" y="96.6">2% feedback voltage accuracy (25°C)</text>
<text x="25" y="100.9">Startup from prebiased output voltage</text>
<text x="111.1" y="100.9">such</text>
<text x="111.1" y="96.6">equivalent series resistance (ESR) output capacitors</text>
<text x="122" y="100.9">as</text>
<text x="129.2" y="100.9">specialty</text>
<text x="146.4" y="100.9">polymer</text>
<text x="162.5" y="100.9">and</text>
<text x="171.8" y="100.9">ultra-low</text>
<text x="188.6" y="100.9">ESR</text>
<text x="20" y="105.1">•</text>
<text x="25" y="105.1">Cycle-by-cycle overcurrent limit</text>
<text x="111.1" y="105.1">ceramic capacitors with no external compensation</text>
<text x="20" y="109.3">•</text>
<text x="20" y="113.6">•</text>
<text x="25" y="109.3">Hiccup-mode overcurrent protection</text>
<text x="25" y="113.6">Non-latch UVP and TSD protections</text>
<text x="111.1" y="109.3">components.</text>
<text x="20" y="117.8">•</text>
<text x="25" y="117.8">Fixed soft start: 1.0ms</text>
<text x="111.1" y="115.7">The TPS563201 operates in pulse skip mode, which</text>
<text x="111.1" y="119.9">maintains high efficiency during light load operation.</text>
<text x="20" y="122">•</text>
<text x="25" y="122">Create a custom design using the TPS56320x with</text>
<text x="111.1" y="124.1">The TPS563201 and TPS563208 are available in</text>
<text x="25" y="126.3">the WEBENCH® Power Designer</text>
<text x="111.1" y="128.4">a 6-pin 1.6mm × 2.9mm SOT (DDC) package, and</text>
<text x="111.1" y="132.6">specified from a –40°C to 125°C junction temperature.</text>
<text x="20" y="139">•</text>
<text x="20" y="143.2">•</text>
<text x="25" y="139">Digital TV power supply</text>
<text x="25" y="143.2">High definition Blu-ray</text>
<text x="63.1" y="143.2">disc players</text>
<text x="137.6" y="139">Device Information</text>
<text x="20" y="147.4">•</text>
<text x="25" y="147.4">Networking home terminal</text>
<text x="20" y="151.7">•</text>
<text x="20" y="155.9">•</text>
<text x="25" y="151.7">Digital Set Top Box (STB)</text>
<text x="25" y="155.9">Surveillance</text>
<text x="46.2" y="215.7">Simplified Schematic</text>
<text x="133.8" y="231.9">TPS563201 Efficiency</text>
</g>
<text font-size="3.2" fill="#00f" x="161.5" y="21.1">TPS563201, TPS563208</text>
<g font-size="2.8">
<text x="177.3" y="143.4">PACKAGE</text>
<text x="112.5" y="145.1">PART NUMBER</text>
<text x="137.3" y="145.1">MODE</text>
<text x="152.3" y="145.1">PACKAGE</text>
<text x="179.8" y="146.8">SIZE</text>
<text x="111.9" y="151.7">TPS563201</text>
<text x="135.3" y="151.7">ECO</text>
<text x="149.4" y="154.2">DDC (SOT, 6)</text>
<text x="173.3" y="154.2">1.6mm × 2.9mm</text>
<text x="111.9" y="156.6">TPS563208</text>
<text x="135.3" y="156.6">FCCM</text>
<text x="111.1" y="163.4">(1)</text>
<text x="111.1" y="166.8">(2)</text>
<text x="118.6" y="163.4">For more information, see Section 10.</text>
<text x="118.6" y="166.8">The package size (length × width) is a nominal value and</text>
<text x="118.6" y="170.2">includes pins, where applicable.</text>
<text x="27.9" y="265.5">An IMPORTANT NOTICE at the end of this data sheet addresses availability, warranty, changes, use in safety-critical applications,</text>
<text x="27.9" y="268.9">intellectual property matters and other important disclaimers. PRODUCTION DATA.</text>
</g>
<g font-size="2.6">
<text x="37.9" y="61.9">™</text>
<text x="59.5" y="142.3">™</text>
</g>
<g font-size="2.5">
<text x="134" y="24.3">SLVSD90A – DECEMBER 2015 – REVISED APRIL 2024</text>
<text x="57" y="183.5">1</text>
<text x="59.4" y="184.9">GND VBST</text>
<text x="59.6" y="180.4">TPS563201</text>
<text x="74.7" y="183.5">6</text>
<text x="26.6" y="190.5">V</text>
<text x="57" y="188.8">2</text>
<text x="59.8" y="190.2">SW</text>
<text x="69" y="190.3">EN</text>
<text x="74.7" y="188.8">5</text>
<text x="86.5" y="190.2">EN</text>
<text x="29.5" y="195.4">C</text>
<text x="43.2" y="195.6">V</text>
<text x="57" y="194.4">3</text>
<text x="59.8" y="195.8">VIN</text>
<text x="67.6" y="196.1">VFB</text>
<text x="74.7" y="194.4">4</text>
<text x="97.7" y="196">V</text>
<text x="48.6" y="202.4">C</text>
</g>
<g font-size="2.4">
<text x="115.9" y="174.7">100%</text>
<text x="117.2" y="179.9">90%</text>
<text x="117.2" y="185">80%</text>
<text x="117.2" y="190.2">70%</text>
<text x="117.2" y="195.3">60%</text>
<text x="113.7" y="202.3" transform="rotate(-90 113.7 202.3)">Efficiency</text>
<text x="117.2" y="200.5">50%</text>
<text x="117.2" y="205.7">40%</text>
<text x="172.2" y="207.4">V</text>
<text x="178.3" y="207.4">= 1.05 V</text>
<text x="117.2" y="216">20%</text>
<text x="117.2" y="210.8">30%</text>
<text x="172.2" y="210.1">V</text>
<text x="172.2" y="212.9">V</text>
<text x="172.2" y="215.6">V</text>
<text x="178.3" y="210.1">= 1.5 V</text>
<text x="178.3" y="212.9">= 1.8 V</text>
<text x="178.3" y="215.6">= 3.3 V</text>
<text x="117.2" y="221.1">10%</text>
<text x="172.2" y="218.4">V</text>
<text x="178.3" y="218.4">= 5 V</text>
<text x="120.1" y="223.9">0.001</text>
<text x="133.2" y="223.9">0.005</text>
<text x="145.2" y="223.9">0.02</text>
<text x="145.8" y="226.6">Output Current (A)</text>
<text x="152.6" y="223.9">0.05</text>
<text x="158.9" y="223.9">0.1</text>
<text x="164.6" y="223.9">0.2</text>
<text x="172.1" y="223.9">0.5</text>
<text x="178.7" y="223.9">1</text>
<text x="184.4" y="223.9">2</text>
<text x="187.7" y="223.9">3</text>
</g>
<g font-size="2.1" fill="#00f">
<text x="166.2" y="144.1">(1)</text>
<text x="186.1" y="145.8">(2)</text>
</g>
<text font-size="2.1" x="55.5" y="211.2">Copyright © 2017, Texas Instruments Incorporated</text>
<g font-size="1.8">
<text x="173.8" y="207.8">OUT</text>
<text x="173.8" y="210.6">OUT</text>
<text x="173.8" y="213.3">OUT</text>
<text x="173.8" y="216">OUT</text>
<text x="173.8" y="218.8">OUT</text>
</g>
<text font-size="1.8" fill="#a8a8a8" x="187.7" y="227.7">D023</text>
<g font-size="1.6">
<text x="28.2" y="190.8">OUT</text>
<text x="31.3" y="195.7">OUT</text>
<text x="44.9" y="196">IN</text>
<text x="99.4" y="196.3">OUT</text>
<text x="50.4" y="202.8">IN</text>
</g>
</svg>
